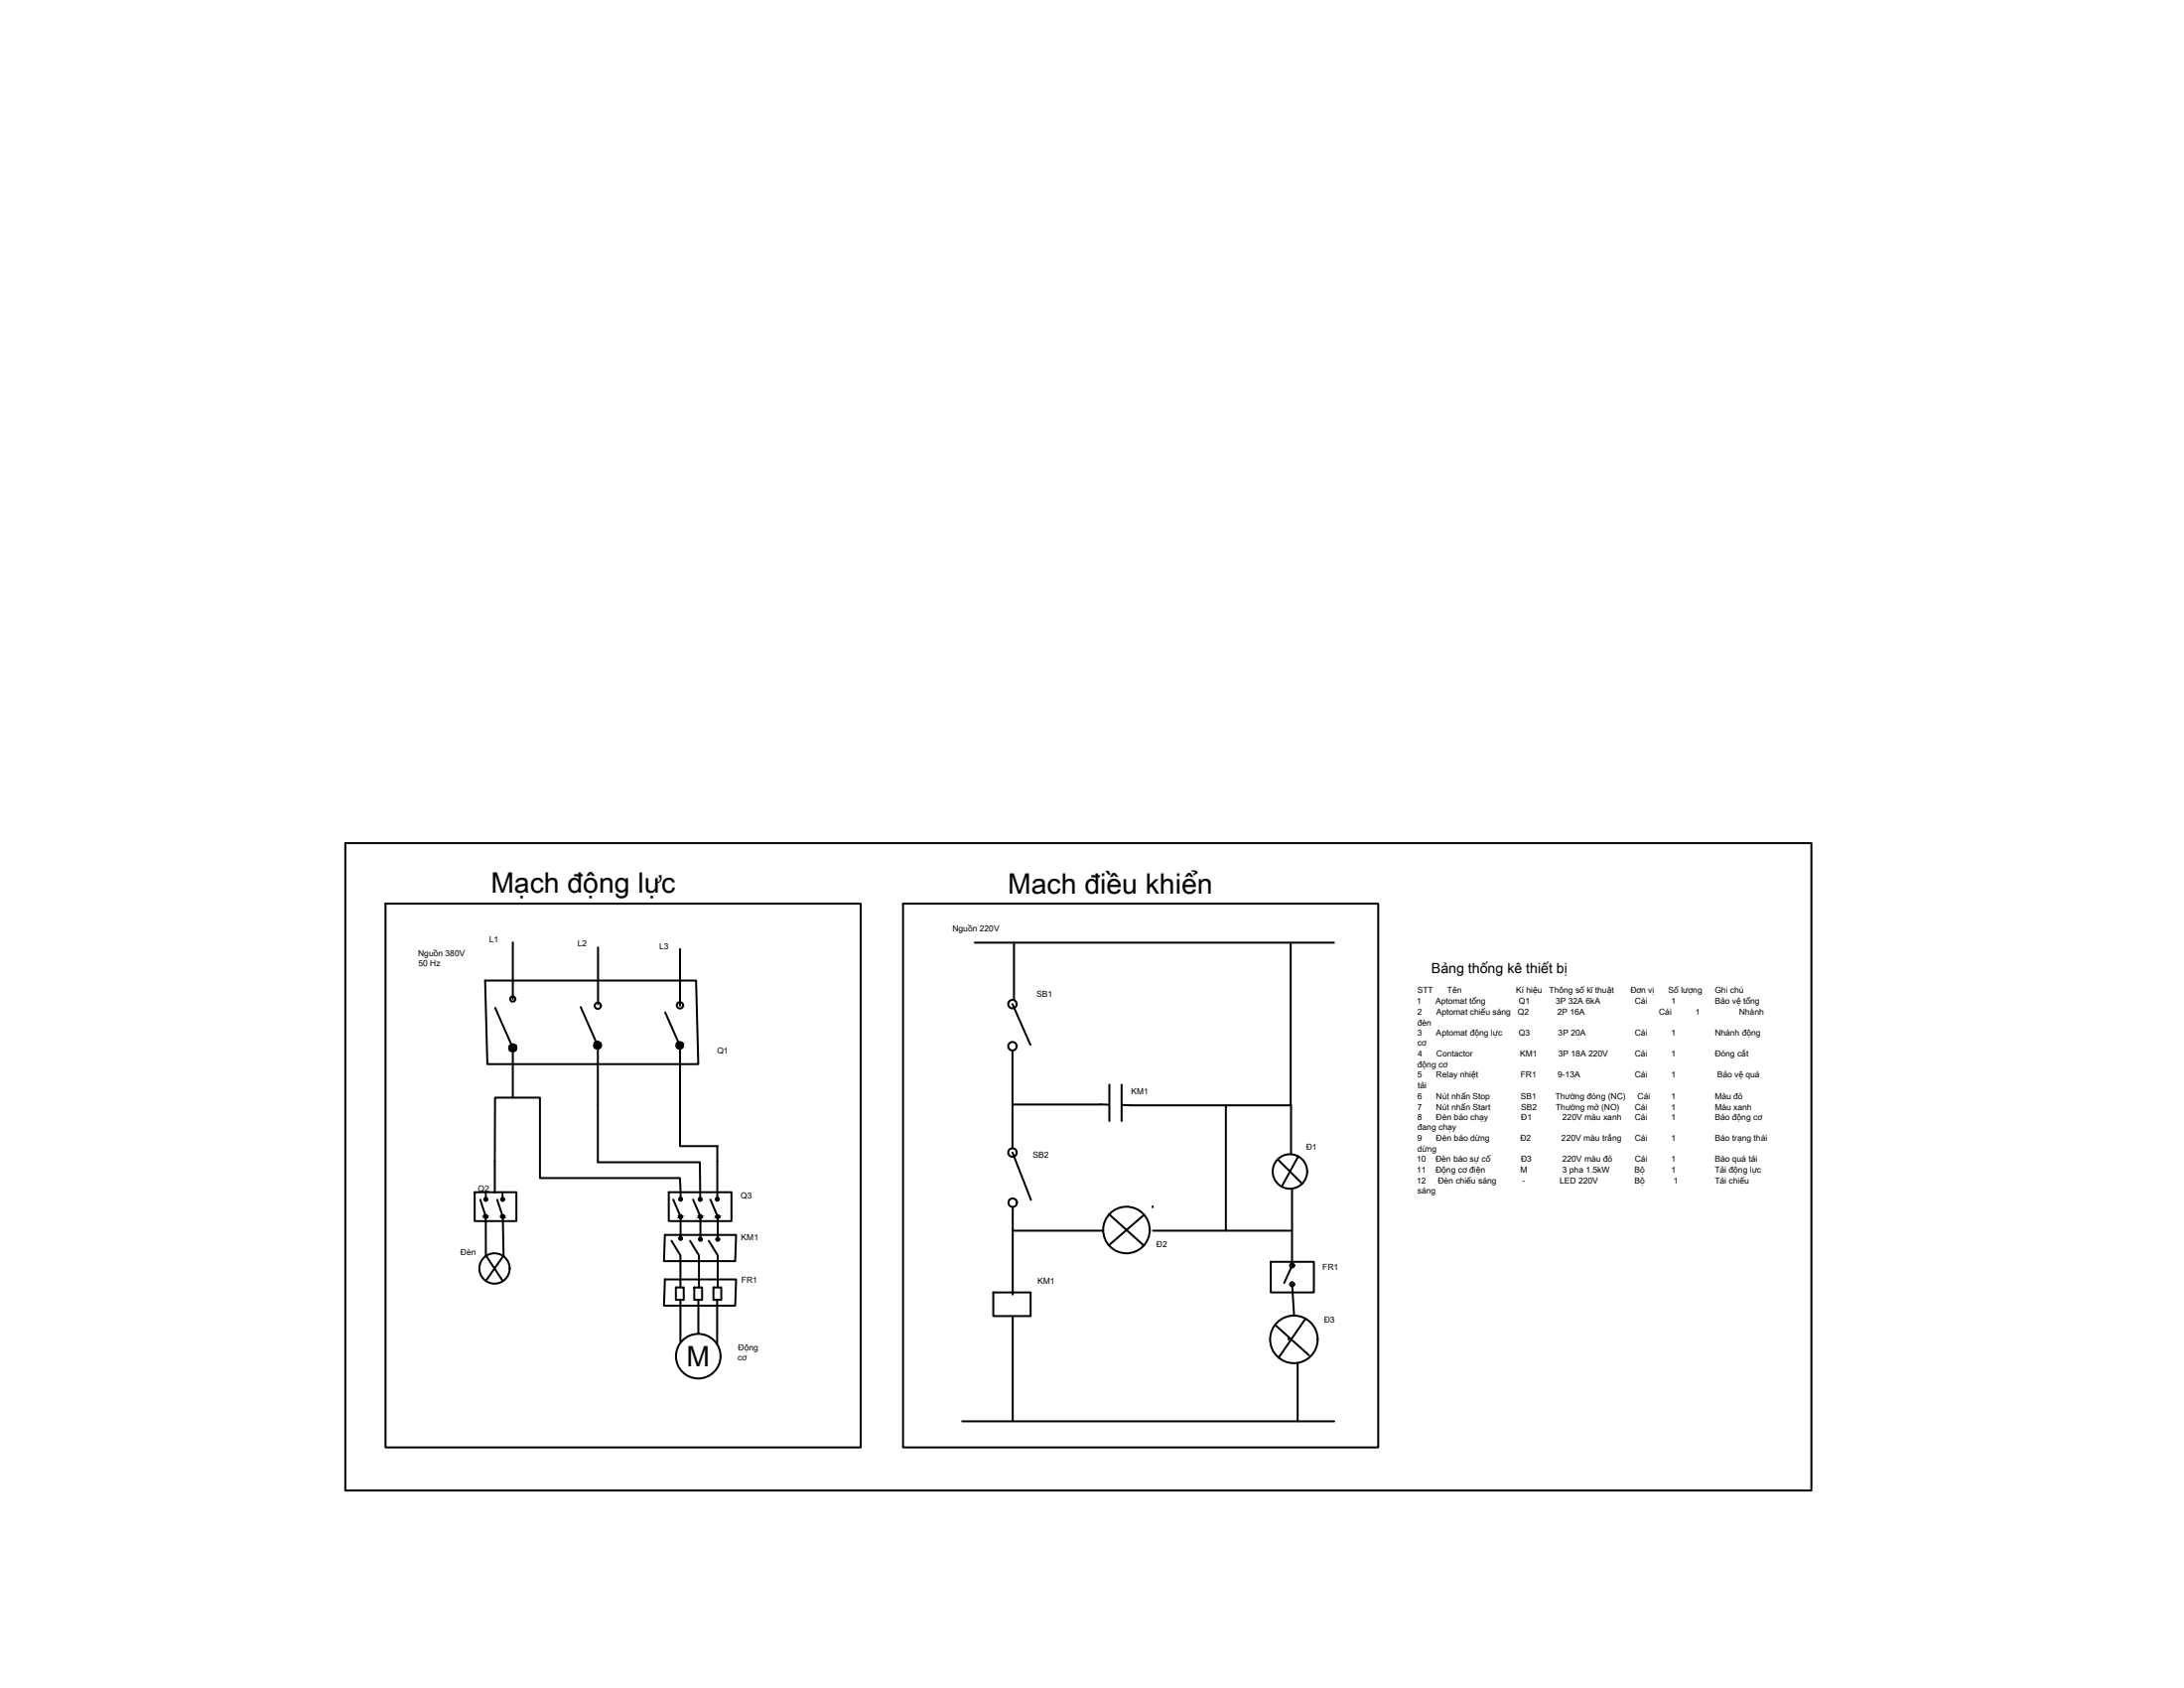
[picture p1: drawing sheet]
<svg xmlns="http://www.w3.org/2000/svg" width="279mm" height="216mm" viewBox="0 0 279 216" stroke-linecap="round" stroke-linejoin="round" font-family="sans-serif">
<!-- layer: MACH -->
<path d="M49.3 115.6h60.8v69.5h-60.8zM115.5 115.6h60.8v69.5h-60.8z" fill="none" stroke="#000" stroke-width=".25"/>
<!-- layer: KIHIEU -->
<g fill="none" stroke="#000" stroke-width=".25">
<path d="M62.1 125.4h26.9l.3 10.7h-27zM141.9 138.7v4.7M143.5 138.7v4.7M60.7 152.5h5.4v3.7h-5.4zM85.1 157.9h9.1l-.1 3.4h-9.2zM85.6 152.5h8v3.7h-8zM140.7 141.2l1.2 .1M141.9 155.3l4.4 4M143.5 141.3l1.1 .1M144.1 157.3h.1M146.4 155.4l-4.5 3.9M147.5 154.4h.1"/>
<path d="M163.5 148.3l3.1 3.1M165 149.8h.1M166.1 147.9l-2.1 3.9M62.2 160.6l2.1 3.3M63.3 162.2h.1M64.4 160.6l-2.3 3.2M85.1 163.6h9.1l-.1 3.4h-9.2zM86.5 164.7h1v1.6h-1zM88.8 164.7h1v1.6h-1zM91.3 164.7h1v1.6h-1zM127.1 165.3h4.7v3h-4.7zM162.6 161.4h5.5v3.9h-5.5z"/>
<path d="M163.1 169.5l4.3 3.8M164.8 171.3h.1M167 168.7l-3.4 5"/>
<circle cx="65.6" cy="134" r=".46"/>
<circle cx="65.6" cy="127.8" r=".33"/>
<circle cx="76.4" cy="133.7" r=".45"/>
<circle cx="76.5" cy="128.6" r=".4"/>
<circle cx="87" cy="133.7" r=".43"/>
<circle cx="87" cy="128.6" r=".41"/>
<circle cx="129.5" cy="133.8" r=".55"/>
<circle cx="129.5" cy="128.4" r=".55"/>
<circle cx="62.1" cy="155.6" r=".2"/>
<circle cx="62.2" cy="153.4" r=".2"/>
<circle cx="64.3" cy="153.4" r=".2"/>
<circle cx="64.3" cy="155.6" r=".2"/>
<circle cx="87.1" cy="155.6" r=".2"/>
<circle cx="87.1" cy="158.4" r=".2"/>
<circle cx="87.1" cy="153.4" r=".2"/>
<circle cx="89.6" cy="153.4" r=".2"/>
<circle cx="89.6" cy="155.6" r=".2"/>
<circle cx="89.6" cy="158.5" r=".2"/>
<circle cx="91.8" cy="153.4" r=".2"/>
<circle cx="91.8" cy="155.6" r=".2"/>
<circle cx="91.8" cy="158.5" r=".2"/>
<circle cx="129.5" cy="147.4" r=".55"/>
<circle cx="129.6" cy="153.8" r=".55"/>
<circle cx="144.1" cy="157.3" r="2.98"/>
<circle cx="165" cy="149.8" r="2.21"/>
<circle cx="63.3" cy="162.2" r="1.94"/>
<circle cx="89.3" cy="173.5" r="2.85"/>
<circle cx="165.3" cy="164.3" r=".26"/>
<circle cx="165.3" cy="161.9" r=".26"/>
<circle cx="165.5" cy="171.3" r="3"/>
</g>
<!-- layer: DAYDIEN -->
<g fill="none" stroke="#000" stroke-width=".25">
<path d="M63.3 128.9l2.3 5.1M65.6 120.5v7.3M65.6 134.3v6.1M74.3 128.8l2.1 4.9M76.5 134.2v14.5h13l.1 4.7M76.5 121.2v7.2M85.1 129.5l1.9 4.2M87 134.3v12.3h4.8M87 121.4v7.2M124.7 120.6h46M129.5 134.4v12.5M129.5 128.4l2.3 5.2"/>
<path d="M129.7 120.6v7.3M165.1 120.6v20.8M61.4 153.5l.7 2.1 .1 5M62.1 152.5l.1 .9M63.3 152.6v-12.2h5.8v10.3h17.9l.1 2.7M63.6 153.5l.7 2.1 .1 5M64.3 152.5v.9M85.9 158.7l1.1 1.9v4.1M86.1 153.4l1 2.2v2.8M88.3 158.7l1.1 1.9v4.1M88.7 153.4l.9 2.2v2.9M90.7 158.7l1.1 1.9v4"/>
<path d="M90.9 153.4l.9 2.2v2.9M91.8 146.6v6.7M129.5 141.3h11.2M129.5 147.4l2.4 6.1M129.6 157.4h11.5M129.6 154.4v11.2M144.6 141.4h20.6v6.2M147.5 157.4h17.8M156.8 141.4v16M165.3 152v9.6M87 166.3v5.5M89.3 166.3v4.3"/>
<path d="M91.7 166.3v5.6M129.6 168.3v13.4M165.3 164.3l.3 4M165.3 161.9l-1 2.2M166 174.3v7.5M123.1 181.8h47.6"/>
</g>
<!-- layer: KIHIEU -->
<g fill="#000" stroke="#000" stroke-width=".13">
<path d="M64.3 155.8h.1zM89.6 155.8h.1zM91.8 155.8h.1z"/>
<path d="M65.6 133.6h.1zM65.5 133.6h.2z"/>
<path d="M65.5 133.6h.3zM65.4 133.6h.4z"/>
<path d="M65.5 134.5h.2zM65.5 134.5h.1z"/>
<path d="M65.4 133.6l.5 .1zM65.3 133.7h.6z"/>
<path d="M65.4 134.4h.4zM65.4 134.4l.3 .1z"/>
<path d="M65.3 133.7h.6zM65.3 133.7h.6z"/>
<path d="M65.3 134.4h.6zM65.3 134.4h.5z"/>
<path d="M65.3 133.7l.7 .1zM65.3 133.7l.7 .1h-.8z"/>
<path d="M65.3 134.3h.6zM65.3 134.3l.6 .1z"/>
<path d="M65.2 133.8l.8 .1v-.1zM65.2 133.8l.8 .1h-.8z"/>
<path d="M65.2 134.3h.8zM65.2 134.3h.7z"/>
<path d="M65.2 133.9h.9h-.1zM65.2 133.9h.9h-.9z"/>
<path d="M65.2 134.2l.8 .1v-.1zM65.2 134.2l.8 .1h-.8z"/>
<path d="M65.2 133.9l.9 .1v-.1zM65.2 133.9l.9 .1h-1z"/>
<path d="M65.2 134.1l.8 .1 .1-.1zM65.2 134.1l.8 .1h-.8z"/>
<path d="M65.1 134l1 .1v-.1zM65.1 134l1 .1h-.9z"/>
<path d="M76.4 133.2l.2 .1zM76.3 133.3h.3z"/>
<path d="M76.3 133.3h.3zM76.2 133.3h.4z"/>
<path d="M76.3 134.1h.3zM76.3 134.1h.2z"/>
<path d="M76.2 133.3h.5zM76.2 133.3h.5z"/>
<path d="M76.2 134.1h.4zM76.2 134.1h.4z"/>
<path d="M76.2 133.3l.6 .1zM76.1 133.4h.7z"/>
<path d="M76.2 134.1h.5zM76.2 134.1h.4z"/>
<path d="M76.1 133.4l.7 .1zM76.1 133.4l.7 .1h-.7z"/>
<path d="M76.1 134h.7zM76.1 134l.6 .1z"/>
<path d="M76.1 133.5h.8h-.1zM76.1 133.5h.8h-.9z"/>
<path d="M76.1 133.9h.7zM76.1 133.9l.7 .1z"/>
<path d="M76 133.5l.9 .1v-.1zM76 133.5l.9 .1h-.9z"/>
<path d="M76 133.9h.8h.1zM76 133.9h.8h-.7z"/>
<path d="M76 133.6l.9 .1v-.1zM76 133.6l.9 .1h-.9z"/>
<path d="M76 133.8l.9 .1v-.1zM76 133.8l.9 .1h-.9z"/>
<path d="M76 133.7l.9 .1v-.1zM76 133.7l.9 .1h-.9z"/>
<path d="M86.9 133.3h.2zM86.8 133.3h.3z"/>
<path d="M86.8 133.3h.3zM86.8 133.3h.3z"/>
<path d="M86.8 134.1h.3zM86.8 134.1h.2z"/>
<path d="M86.8 133.3l.4 .1zM86.7 133.4h.5z"/>
<path d="M86.8 134.1h.3zM86.8 134.1h.3z"/>
<path d="M86.7 133.4h.6zM86.6 133.4h.7z"/>
<path d="M86.7 134.1h.5zM86.7 134.1h.4z"/>
<path d="M86.6 133.4l.7 .1zM86.6 133.4l.7 .1h-.7z"/>
<path d="M86.6 134h.7zM86.6 134l.6 .1z"/>
<path d="M86.6 133.5l.8 .1-.1-.1zM86.6 133.5l.8 .1h-.8z"/>
<path d="M86.6 133.9h.7zM86.6 133.9l.7 .1z"/>
<path d="M86.6 133.6h.8zM86.6 133.6h.8h-.9z"/>
<path d="M86.6 133.9h.8zM86.6 133.9h.7z"/>
<path d="M86.5 133.6l.9 .1v-.1zM86.5 133.6l.9 .1h-.9z"/>
<path d="M86.5 133.8l.9 .1v-.1zM86.5 133.8l.9 .1h-.8z"/>
<path d="M86.5 133.7l.9 .1v-.1zM86.5 133.7l.9 .1h-.9z"/>
<path d="M62.1 155.4h.1zM62.1 155.4h.1z"/>
<path d="M62.1 155.4h.1zM62.1 155.4h.1z"/>
<path d="M62.1 155.8h.1zM62.1 155.8h.1z"/>
<path d="M62.1 155.4l.2 .1zM62.1 155.4l.2 .1z"/>
<path d="M62.1 155.8h.1zM62.1 155.8h.1z"/>
<path d="M62 155.5h.3zM62 155.5h.3z"/>
<path d="M62 155.7h.3zM62 155.7l.2 .1z"/>
<path d="M62 155.5h.3zM62 155.5h.3z"/>
<path d="M62 155.7h.3zM62 155.7h.3z"/>
<path d="M62 155.5h.3zM62 155.5h.3z"/>
<path d="M62 155.7h.3zM62 155.7h.3z"/>
<path d="M62 155.5l.3 .1zM62 155.5l.3 .1z"/>
<path d="M62 155.7h.3zM62 155.7h.3z"/>
<path d="M62 155.6h.3zM62 155.6h.3z"/>
<path d="M61.9 155.6h.4zM61.9 155.6h.4z"/>
<path d="M62 155.6h.3zM62 155.6l.3 .1z"/>
<path d="M64.3 155.4h.1zM64.3 155.4h.1z"/>
<path d="M64.3 155.4h.1zM64.2 155.4h.2z"/>
<path d="M64.2 155.4l.2 .1zM64.2 155.5h.2z"/>
<path d="M64.2 155.8h.2zM64.2 155.8h.2z"/>
<path d="M64.2 155.5h.3zM64.2 155.5h.3z"/>
<path d="M64.2 155.7h.2zM64.2 155.7l.2 .1z"/>
<path d="M64.2 155.5h.3zM64.2 155.5h.3z"/>
<path d="M64.2 155.7h.3zM64.2 155.7h.2z"/>
<path d="M64.2 155.5h.3zM64.2 155.5h.3z"/>
<path d="M64.2 155.7h.3zM64.2 155.7h.3z"/>
<path d="M64.1 155.5l.4 .1zM64.1 155.5l.4 .1z"/>
<path d="M64.1 155.6h.4zM64.1 155.6h.4z"/>
<path d="M64.1 155.6l.4 .1zM64.1 155.6l.4 .1z"/>
<path d="M64.1 155.7h.4zM64.1 155.7h.4z"/>
<path d="M64.1 155.6h.4zM64.1 155.6h.4z"/>
<path d="M87 155.4h.1zM87 155.4h.1z"/>
<path d="M87 155.4l.2 .1zM87 155.5h.2z"/>
<path d="M87 155.8h.1zM87 155.8h.1z"/>
<path d="M87 155.5h.2zM87 155.5h.2z"/>
<path d="M87 155.8h.2zM87 155.8h.1z"/>
<path d="M87 155.5h.2zM87 155.5h.2z"/>
<path d="M87 155.8h.2zM87 155.8h.2z"/>
<path d="M86.9 155.5h.3zM86.9 155.5h.3z"/>
<path d="M86.9 155.8h.3zM86.9 155.8h.3z"/>
<path d="M86.9 155.5l.3 .1zM86.9 155.5l.3 .1z"/>
<path d="M86.9 155.7h.3zM86.9 155.7l.3 .1z"/>
<path d="M86.9 155.6h.4zM86.9 155.6h.4z"/>
<path d="M86.9 155.7h.3zM86.9 155.7h.3z"/>
<path d="M86.9 155.6h.4zM86.9 155.6h.4z"/>
<path d="M86.9 155.6l.4 .1zM86.9 155.6l.4 .1z"/>
<path d="M86.9 155.7h.4zM86.9 155.7h.3z"/>
<path d="M89.6 155.4h.1zM89.6 155.4h.1z"/>
<path d="M89.6 155.4l.1 .1zM89.5 155.5h.2z"/>
<path d="M89.5 155.5h.2zM89.5 155.5h.2z"/>
<path d="M89.5 155.8h.2zM89.5 155.8h.2z"/>
<path d="M89.5 155.5h.3zM89.5 155.5h.3z"/>
<path d="M89.5 155.8h.2zM89.5 155.8h.2z"/>
<path d="M89.5 155.5h.3zM89.5 155.5h.3z"/>
<path d="M89.5 155.8h.3zM89.5 155.8h.2z"/>
<path d="M89.5 155.5l.3 .1zM89.5 155.5l.3 .1z"/>
<path d="M89.5 155.7h.3zM89.5 155.7l.3 .1z"/>
<path d="M89.4 155.6h.4zM89.4 155.6h.4z"/>
<path d="M89.4 155.7h.4zM89.4 155.7h.4z"/>
<path d="M89.4 155.6h.4zM89.4 155.6h.4z"/>
<path d="M89.4 155.6l.4 .1zM89.4 155.6l.4 .1z"/>
<path d="M89.4 155.7h.4zM89.4 155.7h.4z"/>
<path d="M91.8 155.4h.1zM91.8 155.4h.1z"/>
<path d="M91.8 155.4l.1 .1zM91.7 155.5h.2z"/>
<path d="M91.7 155.5h.2zM91.7 155.5h.2z"/>
<path d="M91.7 155.8h.2zM91.7 155.8h.2z"/>
<path d="M91.7 155.5h.3zM91.7 155.5h.3z"/>
<path d="M91.7 155.8h.2zM91.7 155.8h.2z"/>
<path d="M91.7 155.5h.3zM91.7 155.5h.3z"/>
<path d="M91.7 155.8h.3zM91.7 155.8h.2z"/>
<path d="M91.7 155.5l.3 .1zM91.7 155.5l.3 .1z"/>
<path d="M91.7 155.7h.3zM91.7 155.7l.3 .1z"/>
<path d="M91.6 155.6h.4zM91.6 155.6h.4z"/>
<path d="M91.6 155.7h.4zM91.6 155.7h.4z"/>
<path d="M91.6 155.6h.4zM91.6 155.6h.4z"/>
<path d="M91.6 155.6l.4 .1zM91.6 155.6l.4 .1z"/>
<path d="M91.6 155.7h.4zM91.6 155.7h.4z"/>
</g>
<!-- layer: KHUNG -->
<path d="M44.2 107.8h187.5v82.8h-187.5z" fill="none" stroke="#000" stroke-width=".25"/>
<g font-size="3.6">
<text x="62.8" y="114.2">Mạch động lực</text>
<text x="128.9" y="114.3">Mach điều khiển</text>
<text x="87.8" y="174.7">M</text>
</g>
<text font-size="1.8" x="183.1" y="124.5">Bảng thống kê thiết bị</text>
<g font-size="1.1">
<text x="121.8" y="119.1">Nguồn 220V</text>
<text x="53.5" y="122.3">Nguồn 380V</text>
<text x="53.5" y="123.6">50 Hz</text>
<text x="62.6" y="120.5">L1</text>
<text x="73.9" y="121.1">L2</text>
<text x="84.3" y="121.4">L3</text>
<text x="132.6" y="127.5">SB1</text>
<text x="181.3" y="128.5">1</text>
<text x="181.3" y="127">STT</text>
<text x="181.3" y="129.9">2</text>
<text x="181.3" y="131.2">đèn</text>
<text x="183.7" y="128.5">Aptomat tổng</text>
<text x="183.7" y="129.9">Aptomat chiếu sáng</text>
<text x="185.2" y="127">Tên</text>
<text x="193.9" y="127">Kí hiệu</text>
<text x="194.2" y="129.9">Q2</text>
<text x="194.3" y="128.5">Q1</text>
<text x="198.2" y="127">Thông số kĩ thuật</text>
<text x="199" y="128.5">3P 32A 6kA</text>
<text x="199.2" y="129.9">2P 16A</text>
<text x="208.6" y="127">Đơn vị</text>
<text x="209.1" y="128.5">Cái</text>
<text x="212.2" y="129.9">Cái</text>
<text x="213.4" y="127">Số lượng</text>
<text x="213.8" y="128.5">1</text>
<text x="216.9" y="129.9">1</text>
<text x="219.4" y="127">Ghi chú</text>
<text x="219.4" y="128.5">Bảo vệ tổng</text>
<text x="222.5" y="129.9">Nhánh</text>
<text x="91.7" y="134.8">Q1</text>
<text x="181.3" y="132.5">3</text>
<text x="181.3" y="133.7">cơ</text>
<text x="181.3" y="137.8">5</text>
<text x="181.3" y="136.5">động cơ</text>
<text x="181.4" y="135.2">4</text>
<text x="183.7" y="132.5">Aptomat động lực</text>
<text x="183.7" y="137.8">Relay nhiệt</text>
<text x="183.8" y="135.2">Contactor</text>
<text x="194.3" y="132.5">Q3</text>
<text x="194.4" y="135.2">KM1</text>
<text x="194.5" y="137.8">FR1</text>
<text x="199.3" y="137.8">9-13A</text>
<text x="199.3" y="132.5">3P 20A</text>
<text x="199.4" y="135.2">3P 18A 220V</text>
<text x="209.1" y="132.5">Cái</text>
<text x="209.1" y="135.2">Cái</text>
<text x="209.1" y="137.8">Cái</text>
<text x="213.8" y="132.5">1</text>
<text x="213.8" y="135.2">1</text>
<text x="213.8" y="137.8">1</text>
<text x="219.4" y="132.5">Nhánh động</text>
<text x="219.4" y="135.2">Đóng cắt</text>
<text x="219.7" y="137.8">Bảo vệ quá</text>
<text x="144.7" y="140">KM1</text>
<text x="181.3" y="141.9">7</text>
<text x="181.3" y="140.5">6</text>
<text x="181.3" y="143.2">8</text>
<text x="181.4" y="139.1">tải</text>
<text x="183.7" y="141.9">Nút nhấn Start</text>
<text x="183.7" y="140.5">Nút nhấn Stop</text>
<text x="183.7" y="143.2">Đèn báo chạy</text>
<text x="194.5" y="140.5">SB1</text>
<text x="194.6" y="141.9">SB2</text>
<text x="194.6" y="143.2">Đ1</text>
<text x="199" y="140.5">Thường đóng (NC)</text>
<text x="199" y="141.9">Thường mở (NO)</text>
<text x="199.9" y="143.2">220V màu xanh</text>
<text x="209.1" y="141.9">Cái</text>
<text x="209.1" y="143.2">Cái</text>
<text x="209.5" y="140.5">Cái</text>
<text x="213.8" y="140.5">1</text>
<text x="213.8" y="141.9">1</text>
<text x="213.8" y="143.2">1</text>
<text x="219.4" y="140.5">Màu đỏ</text>
<text x="219.4" y="141.9">Màu xanh</text>
<text x="219.4" y="143.2">Báo động cơ</text>
<text x="132.2" y="148.1">SB2</text>
<text x="167.1" y="147.1">Đ1</text>
<text x="181.3" y="148.6">10</text>
<text x="181.3" y="150">11</text>
<text x="181.3" y="146">9</text>
<text x="181.3" y="144.5">đang chạy</text>
<text x="181.3" y="147.3">dừng</text>
<text x="183.7" y="148.6">Đèn báo sự cố</text>
<text x="183.7" y="150">Động cơ điện</text>
<text x="183.7" y="146">Đèn báo dừng</text>
<text x="194.5" y="146">Đ2</text>
<text x="194.5" y="150">M</text>
<text x="194.6" y="148.6">Đ3</text>
<text x="199.8" y="146">220V màu trắng</text>
<text x="199.9" y="148.6">220V màu đỏ</text>
<text x="199.9" y="150">3 pha 1.5kW</text>
<text x="209.1" y="150">Bộ</text>
<text x="209.1" y="146">Cái</text>
<text x="209.1" y="148.6">Cái</text>
<text x="213.8" y="146">1</text>
<text x="213.8" y="148.6">1</text>
<text x="213.8" y="150">1</text>
<text x="219.4" y="146">Báo trạng thái</text>
<text x="219.4" y="148.6">Báo quá tải</text>
<text x="219.4" y="150">Tải động lực</text>
<text x="61.1" y="152.4">Q2</text>
<text x="94.8" y="153.3">Q3</text>
<text x="181.3" y="151.4">12</text>
<text x="181.3" y="152.7">sáng</text>
<text x="184" y="151.4">Đèn chiếu sáng</text>
<text x="194.8" y="151.4">-</text>
<text x="199.5" y="151.4">LED 220V</text>
<text x="209.1" y="151.4">Bộ</text>
<text x="214.1" y="151.4">1</text>
<text x="219.4" y="151.4">Tải chiếu</text>
<text x="58.9" y="160.5">Đèn</text>
<text x="94.8" y="158.7">KM1</text>
<text x="147.9" y="159.6">Đ2</text>
<text x="94.8" y="164.1">FR1</text>
<text x="132.7" y="164.2">KM1</text>
<text x="169.2" y="162.4">FR1</text>
<text x="94.4" y="172.7">Động</text>
<text x="169.4" y="169.2">Đ3</text>
<text x="94.4" y="174">cơ</text>
</g>
</svg>
